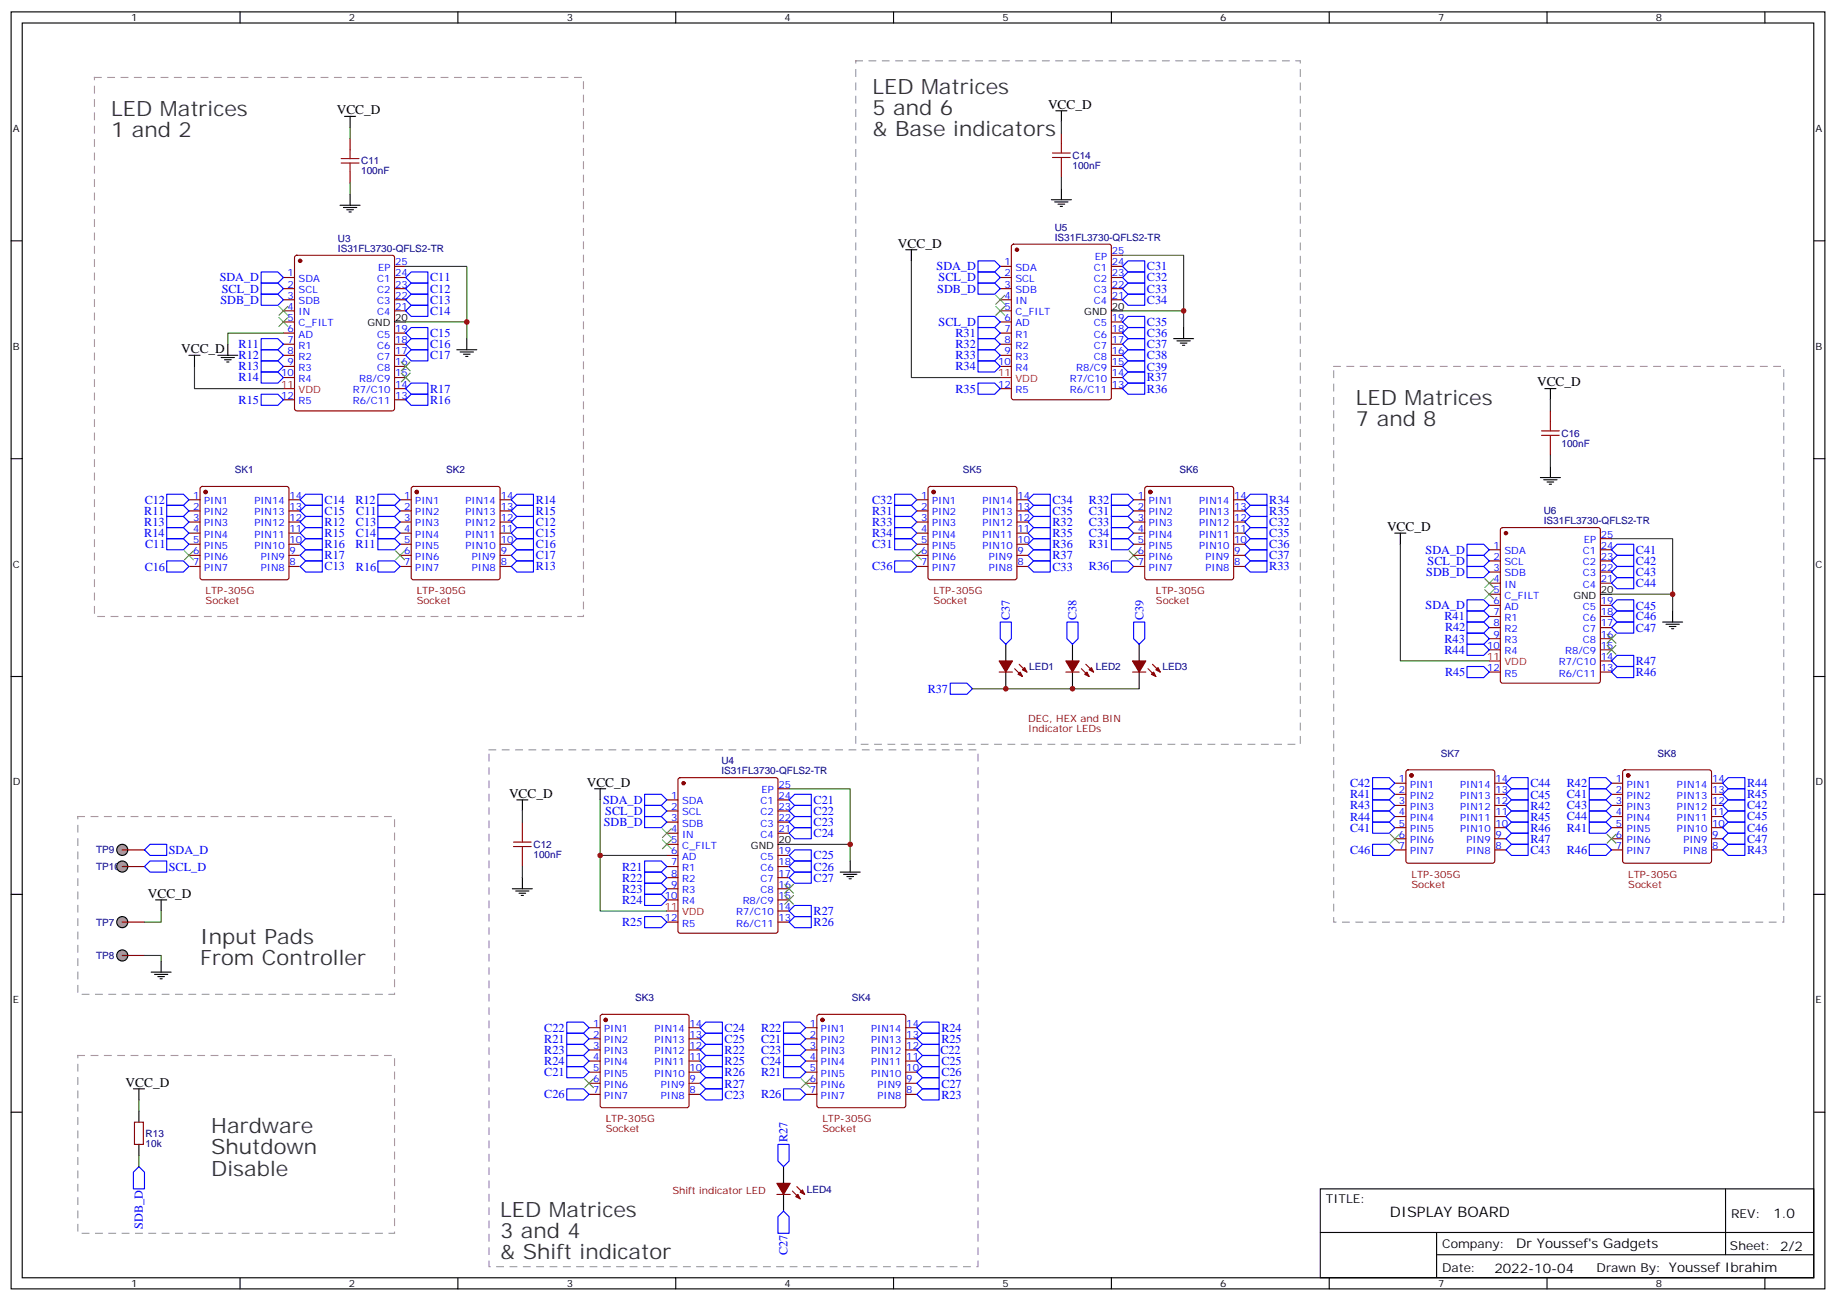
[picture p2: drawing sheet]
<svg xmlns="http://www.w3.org/2000/svg" width="583mm" height="413mm" viewBox="0 0 583 413" stroke-linecap="round" stroke-linejoin="round" font-family="sans-serif">
<g fill="none" stroke="#000" stroke-width=".35">
<path d="M3.5 3.8h575.8v405.3h-575.8zM7.1 7.3h568.6v398.3h-568.6zM76.2 3.8v3.5M145.3 3.8v3.5M214.5 3.8v3.5M283.6 3.8v3.5M352.8 3.8v3.5M421.9 3.8v3.5M491.1 3.8v3.5M560.2 3.8v3.5M336.9 59.9v3.5M3.5 76.4h3.6"/>
<path d="M107.9 65.2h6.4M109 65.9h4.2M110.1 66.6h2.1M110.8 67.3h.7M111.1 61.6v3.6M333.7 63.4h6.4M334.8 64.1h4.2M335.8 64.8h2.2M336.5 65.5h.8M575.7 76.4h3.6M352.8 98.7h3.5M69.1 112.8h6.4"/>
<path d="M70.2 113.5h4.2M71.3 114.2h2.1M72 114.9h.7M72.3 109.3v3.5M125.2 102.2h3.6M145 111h6.3M146 111.7h4.3M147.1 112.4h2.1M147.8 113.1h.7M148.2 107.5v3.5M372.5 107.5h6.4M373.6 108.2h4.2"/>
<path d="M374.6 108.9h2.2M375.4 109.6h.7M375.7 104v3.5M3.5 145.6h3.6M488.9 151.6h6.4M490 152.3h4.2M491.1 153h2.1M491.8 153.7h.7M492.1 148.1v3.5M575.7 145.6h3.6M508 188.6h3.5M527.8 197.4h6.3"/>
<path d="M528.8 198.2h4.2M529.9 198.9h2.1M530.6 199.6h.7M530.9 193.9v3.5M3.5 214.7h3.6M319.3 204.5v5.3M319.3 213.3v5.3M340.4 204.5v5.3M340.4 213.3v5.3M361.6 204.5v5.3M361.6 213.3v5.3M575.7 214.7h3.6"/>
<path d="M165.8 278.6v3.5M246.9 268h3.6M266.7 276.8h6.3M267.8 277.5h4.2M268.8 278.2h2.1M269.5 278.9h.7M269.9 273.3v3.5M3.5 283.9h3.6M162.6 282.1h6.4M163.7 282.8h4.2M164.7 283.5h2.2M165.5 284.2h.7"/>
<path d="M575.7 283.9h3.6M3.5 353h3.6M44.1 352.7v3.5M575.7 353h3.6M44.1 363.3v3.5M248.7 370.3v5.3M248.7 379.1v5.3M419.1 377.4h156.6v28.2h-156.6zM547.7 377.4v20.9M419.1 391.2h156.5M456 398.3h119.6M456 391.2v14.1"/>
<path d="M76.2 405.6v3.5M145.3 405.6v3.5M214.5 405.6v3.5M283.6 405.6v3.5M352.8 405.6v3.5M421.9 405.6v3.5M491.1 405.6v3.5M560.2 405.6v3.5"/>
</g>
<g fill="none" stroke="#870000" stroke-width=".35">
<path d="M111.1 44v3.5M111.1 54.6v3.5M336.9 42.2v3.6M336.9 52.8v3.5M321.3 77.7l.4-.2h30.4l.6 .4 .1 48.3-.5 .6-30.6 .1-.6-.5-.1-48.2zM90 88.1h3.5M90 91.6h3.5M90 95.1h3.5M90 98.7h3.5M93.7 81.2l.5-.2h30.3l.7 .5v48.2l-.4 .7h-30.6l-.7-.4v-48.3zM125.2 88.1h3.6M125.2 91.6h3.6"/>
<path d="M125.2 95.1h3.6M125.2 98.7h3.6M125.2 84.6h3.6M317.5 88.1h3.5M317.5 91.6h3.5M317.5 95.1h3.5M317.5 98.7h3.5M317.5 84.6h3.5M352.8 88.1h3.5M352.8 91.6h3.5M352.8 95.1h3.5M352.8 84.6h3.5"/>
<path d="M352.8 81h3.5M90 102.2h3.5M90 105.7h3.5M90 109.3h3.5M90 112.8h3.5M90 116.3h3.5M90 119.8h3.5M125.2 105.7h3.6M125.2 109.3h3.6M125.2 112.8h3.6M125.2 116.3h3.6M125.2 119.8h3.6"/>
<path d="M317.5 102.2h3.5M317.5 105.7h3.5M317.5 109.3h3.5M317.5 112.8h3.5M317.5 116.3h3.5M352.8 102.2h3.5M352.8 105.7h3.5M352.8 109.3h3.5M352.8 112.8h3.5M352.8 116.3h3.5M352.8 119.8h3.5M90 126.9h3.5"/>
<path d="M125.2 126.9h3.6M125.2 123.4h3.6M317.5 123.4h3.5M352.8 123.4h3.5M492.1 130.4v3.5M60 158.6h3.5M63.7 154.6l.5-.2h26.8l.5 .2 .2 .5v28.2l-.2 .5-.5 .2h-26.8l-.5-.2-.2-.5v-28.2zM91.7 158.6h3.5M127 158.6h3.5M130.8 154.6l.4-.2h26.8l.5 .2 .2 .5v28.2l-.2 .5-.5 .2h-26.8l-.5-.2-.2-.5v-28.2zM158.7 158.6h3.6M291 158.6h3.6"/>
<path d="M294.8 154.6l.5-.2h26.8l.5 .2 .2 .5v28.2l-.2 .5-.5 .2h-26.8l-.5-.2-.2-.5v-28.2zM322.8 158.6h3.5M359.8 158.6h3.6M363.6 154.6l.5-.2h26.8l.5 .2 .2 .5v28.2l-.3 .5-.4 .2h-26.8l-.5-.2-.2-.5v-28.2zM391.6 158.6h3.5M492.1 141v3.5M60 162.2h3.5M60 165.7h3.5M60 169.2h3.5M60 172.8h3.5M60 176.3h3.5M60 179.8h3.5"/>
<path d="M91.7 162.2h3.5M91.7 165.7h3.5M91.7 169.2h3.5M91.7 172.8h3.5M91.7 176.3h3.5M91.7 179.8h3.5M127 162.2h3.5M127 165.7h3.5M127 169.2h3.5M127 172.8h3.5M127 176.3h3.5M127 179.8h3.5"/>
<path d="M158.7 162.2h3.6M158.7 165.7h3.6M158.7 169.2h3.6M158.7 172.8h3.6M158.7 176.3h3.6M158.7 179.8h3.6M291 162.2h3.6M291 165.7h3.6M291 169.2h3.6M291 172.8h3.6M291 176.3h3.6M291 179.8h3.6"/>
<path d="M322.8 162.2h3.5M322.8 165.7h3.5M322.8 169.2h3.5M322.8 172.8h3.5M322.8 176.3h3.5M322.8 179.8h3.5M359.8 162.2h3.6M359.8 165.7h3.6M359.8 169.2h3.6M359.8 172.8h3.6M359.8 176.3h3.6M359.8 179.8h3.6"/>
<path d="M391.6 162.2h3.5M391.6 165.7h3.5M391.6 169.2h3.5M391.6 172.8h3.5M391.6 176.3h3.5M391.6 179.8h3.5M472.7 174.5h3.5M472.7 178h3.5M476.5 167.7l.5-.2h30.3l.6 .4 .1 48.2-.5 .7-30.5 .1-.7-.5-.1-48.2zM508 174.5h3.5M508 178h3.5M508 171h3.5"/>
<path d="M472.7 181.6h3.5M472.7 185.1h3.5M472.7 188.6h3.5M472.7 192.2h3.5M472.7 195.7h3.5M472.7 199.2h3.5M508 181.6h3.5M508 185.1h3.5M508 192.2h3.5M508 195.7h3.5M508 199.2h3.5M317.1 213.3h4.3"/>
<path d="M322.1 212.3l2.5 2.4M323.5 210.9l2.5 2.4M338.3 213.3h4.2M343.3 212.3l2.4 2.4M344.7 210.9l2.4 2.4M359.5 213.3h4.2M364.4 212.3l2.5 2.4M365.8 210.9l2.5 2.4M472.7 202.7h3.5M472.7 206.3h3.5M472.7 213.3h3.5M508 202.7h3.5"/>
<path d="M508 206.3h3.5M508 213.3h3.5M508 209.8h3.5M211.7 253.9h3.5M211.7 257.4h3.5M215.4 247l.5-.2h30.3l.7 .5v48.2l-.4 .7h-30.6l-.7-.4v-48.3zM246.9 253.9h3.6M246.9 257.4h3.6M246.9 250.4h3.6M442.7 248.6h3.6M442.7 252.1h3.6M442.7 255.7h3.6"/>
<path d="M442.7 259.2h3.6M446.5 244.6l.5-.2h26.8l.5 .2 .2 .5v28.2l-.2 .5-.5 .2h-26.8l-.5-.2-.2-.5v-28.2zM474.5 248.6h3.5M474.5 252.1h3.5M474.5 255.7h3.5M474.5 259.2h3.5M511.5 248.6h3.6M511.5 252.1h3.6M511.5 255.7h3.6M511.5 259.2h3.6M515.3 244.6l.5-.2h26.8l.5 .2 .2 .5v28.2l-.3 .5-.4 .2h-26.8l-.5-.2-.2-.5v-28.2zM543.3 248.6h3.5"/>
<path d="M543.3 252.1h3.5M543.3 255.7h3.5M543.3 259.2h3.5M165.8 260.9v3.6M165.8 271.5v3.6M211.7 260.9h3.5M211.7 264.5h3.5M211.7 268h3.5M211.7 271.5h3.5M211.7 275.1h3.5M211.7 278.6h3.5M246.9 260.9h3.6"/>
<path d="M246.9 264.5h3.6M246.9 271.5h3.6M246.9 275.1h3.6M246.9 278.6h3.6M442.7 262.7h3.6M442.7 266.2h3.6M442.7 269.8h3.6M474.5 262.7h3.5M474.5 266.2h3.5M474.5 269.8h3.5M511.5 262.7h3.6M511.5 266.2h3.6"/>
<path d="M511.5 269.8h3.6M543.3 262.7h3.5M543.3 266.2h3.5M543.3 269.8h3.5M211.7 282.1h3.5M211.7 285.6h3.5M211.7 292.7h3.5M246.9 282.1h3.6M246.9 285.6h3.6M246.9 292.7h3.6M246.9 289.2h3.6M187 326.2h3.5"/>
<path d="M187 329.7h3.5M187 333.3h3.5M187 336.8h3.5M190.7 322.2l.5-.2h26.8l.5 .2 .2 .5v28.2l-.2 .5-.5 .2h-26.8l-.5-.2-.2-.5v-28.2zM218.7 326.2h3.5M218.7 329.7h3.5M218.7 333.3h3.5M218.7 336.8h3.5M255.8 326.2h3.5M255.8 329.7h3.5M255.8 333.3h3.5M255.8 336.8h3.5"/>
<path d="M259.5 322.2l.5-.2h26.8l.5 .2 .2 .5v28.2l-.2 .5-.5 .2h-26.8l-.5-.2-.2-.5v-28.2zM287.5 326.2h3.5M287.5 329.7h3.5M287.5 333.3h3.5M287.5 336.8h3.5M42.7 356.2h2.8v7.1h-2.8zM187 340.3h3.5M187 343.9h3.5M187 347.4h3.5M218.7 340.3h3.5M218.7 343.9h3.5M218.7 347.4h3.5"/>
<path d="M255.8 340.3h3.5M255.8 343.9h3.5M255.8 347.4h3.5M287.5 340.3h3.5M287.5 343.9h3.5M287.5 347.4h3.5M246.6 379.1h4.2M251.5 378.1l2.5 2.4M252.9 376.7l2.5 2.4"/>
</g>
<g fill="#870000" stroke="#870000" stroke-width=".35">
<path d="M317.1 209.8h4.3l-2.1 3.5z"/>
<path d="M323.1 214l.7-.7 .8 1.4z"/>
<path d="M325.3 211.9l.7 1.4-1.4-.7z"/>
<path d="M338.3 209.8h4.2l-2.1 3.5z"/>
<path d="M344.3 214l.7-.7 .7 1.4z"/>
<path d="M345.7 212.6l.7-.7 .7 1.4z"/>
<path d="M359.5 209.8h4.2l-2.1 3.5z"/>
<path d="M365.5 214l.7-.7 .7 1.4z"/>
<path d="M366.9 212.6l.7-.7 .7 1.4z"/>
<path d="M246.6 375.6h4.2l-2.1 3.5z"/>
<path d="M252.6 379.8l.7-.7 .7 1.4z"/>
<path d="M254 378.4l.7-.7 .7 1.4z"/>
<circle cx="95.2" cy="82.8" r=".53"/>
<circle cx="217" cy="248.6" r=".53"/>
<circle cx="322.8" cy="79.3" r=".53"/>
<circle cx="478" cy="169.2" r=".53"/>
<circle cx="65.3" cy="156.2" r=".53"/>
<circle cx="132.3" cy="156.2" r=".53"/>
<circle cx="192.3" cy="323.7" r=".53"/>
<circle cx="261.1" cy="323.7" r=".53"/>
<circle cx="365.1" cy="156.2" r=".53"/>
<circle cx="296.3" cy="156.2" r=".53"/>
<circle cx="448" cy="246.1" r=".53"/>
<circle cx="516.8" cy="246.1" r=".53"/>
</g>
<path d="M317.5 119.8h3.5M90 123.4h3.5M472.7 209.8h3.5M211.7 289.2h3.5" fill="none" stroke="#f00" stroke-width=".35"/>
<g fill="none" stroke="#008700" stroke-width=".35">
<path d="M128.8 84.6h19.4v17.6M289.3 82.8v37h28.2M356.3 81h19.4v17.7M356.3 98.7h19.4v5.3M61.7 116.3v7.1h28.3M90 105.7h-17.7v3.6M128.8 102.2h19.4v5.3M444.5 172.8v37h28.2M511.5 171h19.4v17.6M511.5 188.6h19.4v5.3M308.7 218.6h52.9M190.5 253.9v35.3h21.2"/>
<path d="M250.5 250.4h19.4v17.6M190.5 271.5h21.2M250.5 268h19.4v5.3M44.1 349.1v3.6"/>
</g>
<g fill="none" stroke="#00f" stroke-width=".35">
<path d="M82.9 89.9h5.3l1.8 1.7-1.8 1.8h-5.3zM82.9 86.3h5.3l1.8 1.8-1.8 1.8h-5.3zM82.9 93.4h5.3l1.8 1.7-1.8 1.8h-5.3zM128.8 88.1l1.7-1.8h5.3v3.6h-5.3zM128.8 91.6l1.7-1.7h5.3v3.5h-5.3zM130.5 93.4h5.3v3.5h-5.3l-1.7-1.8zM130.5 96.9h5.3v3.5h-5.3l-1.7-1.7zM310.4 86.3h5.3l1.8 1.8-1.8 1.8h-5.3zM310.4 82.8h5.3l1.8 1.8-1.8 1.7h-5.3zM310.4 89.9h5.3l1.8 1.7-1.8 1.8h-5.3zM356.3 91.6l1.8-1.7h5.3v3.5h-5.3zM356.3 88.1l1.8-1.8h5.3v3.6h-5.3z"/>
<path d="M356.3 84.6l1.8-1.8h5.3v3.5h-5.3zM358.1 93.4h5.3v3.5h-5.3l-1.8-1.8zM82.9 107.5h5.3l1.8 1.8-1.8 1.7h-5.3zM82.9 111h5.3l1.8 1.8-1.8 1.7h-5.3zM82.9 114.5h5.3l1.8 1.8-1.8 1.8h-5.3zM82.9 118.1h5.3l1.8 1.7-1.8 1.8h-5.3zM130.5 104h5.3v3.5h-5.3l-1.7-1.8zM130.5 107.5h5.3v3.5h-5.3l-1.7-1.7zM130.5 111h5.3v3.5h-5.3l-1.7-1.7zM310.4 100.4h5.3l1.8 1.8-1.8 1.8h-5.3zM310.4 104h5.3l1.8 1.7-1.8 1.8h-5.3zM310.4 107.5h5.3l1.8 1.8-1.8 1.7h-5.3z"/>
<path d="M310.4 111h5.3l1.8 1.8-1.8 1.7h-5.3zM310.4 114.5h5.3l1.8 1.8-1.8 1.8h-5.3zM356.3 119.8l1.8-1.7h5.3v3.5h-5.3zM358.1 107.5h5.3v3.5h-5.3l-1.8-1.7zM358.1 104h5.3v3.5h-5.3l-1.8-1.8zM358.1 100.4h5.3v3.6h-5.3l-1.8-1.8zM82.9 125.1h5.3l1.8 1.8-1.8 1.8h-5.3zM128.8 126.9l1.7-1.8h5.3v3.6h-5.3zM128.8 123.4l1.7-1.8h5.3v3.5h-5.3zM310.4 121.6h5.3l1.8 1.8-1.8 1.7h-5.3zM356.3 123.4l1.8-1.8h5.3v3.5h-5.3zM52.9 156.9h5.3l1.8 1.7-1.8 1.8h-5.3z"/>
<path d="M95.2 158.6l1.8-1.7h5.3v3.5h-5.3zM119.9 156.9h5.3l1.8 1.7-1.8 1.8h-5.3zM162.3 158.6l1.7-1.7h5.3v3.5h-5.3zM284 156.9h5.3l1.7 1.7-1.7 1.8h-5.3zM326.3 158.6l1.8-1.7h5.3v3.5h-5.3zM352.8 156.9h5.3l1.7 1.7-1.7 1.8h-5.3zM395.1 158.6l1.8-1.7h5.3v3.5h-5.3zM52.9 160.4h5.3l1.8 1.8-1.8 1.7h-5.3zM52.9 163.9h5.3l1.8 1.8-1.8 1.8h-5.3zM52.9 167.5h5.3l1.8 1.7-1.8 1.8h-5.3zM52.9 171h5.3l1.8 1.8-1.8 1.7h-5.3zM52.9 178h5.3l1.8 1.8-1.8 1.8h-5.3z"/>
<path d="M95.2 165.7l1.8-1.8h5.3v3.6h-5.3zM95.2 169.2l1.8-1.7h5.3v3.5h-5.3zM95.2 172.8l1.8-1.8h5.3v3.5h-5.3zM95.2 176.3l1.8-1.8h5.3v3.5h-5.3zM95.2 179.8l1.8-1.8h5.3v3.6h-5.3zM95.2 162.2l1.8-1.8h5.3v3.5h-5.3zM119.9 171h5.3l1.8 1.8-1.8 1.7h-5.3zM119.9 178h5.3l1.8 1.8-1.8 1.8h-5.3zM119.9 160.4h5.3l1.8 1.8-1.8 1.7h-5.3zM119.9 163.9h5.3l1.8 1.8-1.8 1.8h-5.3zM119.9 167.5h5.3l1.8 1.7-1.8 1.8h-5.3zM162.3 179.8l1.7-1.8h5.3v3.6h-5.3z"/>
<path d="M162.3 162.2l1.7-1.8h5.3v3.5h-5.3zM162.3 165.7l1.7-1.8h5.3v3.6h-5.3zM162.3 169.2l1.7-1.7h5.3v3.5h-5.3zM162.3 172.8l1.7-1.8h5.3v3.5h-5.3zM162.3 176.3l1.7-1.8h5.3v3.5h-5.3zM284 178h5.3l1.7 1.8-1.7 1.8h-5.3zM284 171h5.3l1.7 1.8-1.7 1.7h-5.3zM284 163.9h5.3l1.7 1.8-1.7 1.8h-5.3zM284 167.5h5.3l1.7 1.7-1.7 1.8h-5.3zM284 160.4h5.3l1.7 1.8-1.7 1.7h-5.3zM326.3 162.2l1.8-1.8h5.3v3.5h-5.3zM326.3 165.7l1.8-1.8h5.3v3.6h-5.3z"/>
<path d="M326.3 169.2l1.8-1.7h5.3v3.5h-5.3zM326.3 172.8l1.8-1.8h5.3v3.5h-5.3zM326.3 176.3l1.8-1.8h5.3v3.5h-5.3zM326.3 179.8l1.8-1.8h5.3v3.6h-5.3zM352.8 178h5.3l1.7 1.8-1.7 1.8h-5.3zM352.8 171h5.3l1.7 1.8-1.7 1.7h-5.3zM352.8 167.5h5.3l1.7 1.7-1.7 1.8h-5.3zM352.8 163.9h5.3l1.7 1.8-1.7 1.8h-5.3zM352.8 160.4h5.3l1.7 1.8-1.7 1.7h-5.3zM395.1 162.2l1.8-1.8h5.3v3.5h-5.3zM395.1 169.2l1.8-1.7h5.3v3.5h-5.3zM395.1 172.8l1.8-1.8h5.3v3.5h-5.3z"/>
<path d="M395.1 179.8l1.8-1.8h5.3v3.6h-5.3zM396.9 163.9h5.3v3.6h-5.3l-1.8-1.8zM396.9 174.5h5.3v3.5h-5.3l-1.8-1.7zM465.7 176.3h5.3l1.7 1.7-1.7 1.8h-5.3zM465.7 172.8h5.3l1.7 1.7-1.7 1.8h-5.3zM465.7 179.8h5.3l1.7 1.8-1.7 1.7h-5.3zM511.5 174.5l1.8-1.7h5.3v3.5h-5.3zM511.5 178l1.8-1.7h5.3v3.5h-5.3zM317.5 197.4h3.5v5.3l-1.7 1.8-1.8-1.8zM338.7 197.4h3.5v5.3l-1.8 1.8-1.7-1.8zM359.8 197.4h3.6v5.3l-1.8 1.8-1.8-1.8zM465.7 190.4h5.3l1.7 1.8-1.7 1.7h-5.3z"/>
<path d="M465.7 193.9h5.3l1.7 1.8-1.7 1.7h-5.3zM465.7 197.4h5.3l1.7 1.8-1.7 1.8h-5.3zM511.5 181.6l1.8-1.8h5.3v3.5h-5.3zM511.5 185.1l1.8-1.8h5.3v3.6h-5.3zM511.5 192.2l1.8-1.8h5.3v3.5h-5.3zM511.5 195.7l1.8-1.8h5.3v3.5h-5.3zM511.5 199.2l1.8-1.8h5.3v3.6h-5.3zM301.6 216.9h5.3l1.8 1.7-1.8 1.8h-5.3zM465.7 201h5.3l1.7 1.7-1.7 1.8h-5.3zM465.7 204.5h5.3l1.7 1.8-1.7 1.7h-5.3zM465.7 211.6h5.3l1.7 1.7-1.7 1.8h-5.3zM511.5 213.3l1.8-1.7h5.3v3.5h-5.3z"/>
<path d="M511.5 209.8l1.8-1.8h5.3v3.6h-5.3zM204.6 255.7h5.3l1.8 1.7-1.8 1.8h-5.3zM204.6 252.1h5.3l1.8 1.8-1.8 1.8h-5.3zM204.6 259.2h5.3l1.8 1.7-1.8 1.8h-5.3zM250.5 257.4l1.7-1.7h5.3v3.5h-5.3zM250.5 253.9l1.7-1.8h5.3v3.6h-5.3zM435.7 246.8h5.3l1.7 1.8-1.7 1.8h-5.3zM435.7 250.4h5.3l1.7 1.7-1.7 1.8h-5.3zM435.7 257.4h5.3l1.7 1.8-1.7 1.7h-5.3zM435.7 253.9h5.3l1.7 1.8-1.7 1.7h-5.3zM478 259.2l1.8-1.8h5.3v3.5h-5.3zM478 255.7l1.8-1.8h5.3v3.5h-5.3z"/>
<path d="M478 252.1l1.8-1.7h5.3v3.5h-5.3zM478 248.6l1.8-1.8h5.3v3.6h-5.3zM504.5 246.8h5.3l1.7 1.8-1.7 1.8h-5.3zM504.5 250.4h5.3l1.7 1.7-1.7 1.8h-5.3zM504.5 253.9h5.3l1.7 1.8-1.7 1.7h-5.3zM504.5 257.4h5.3l1.7 1.8-1.7 1.7h-5.3zM546.8 255.7l1.8-1.8h5.3v3.5h-5.3zM548.6 257.4h5.3v3.5h-5.3l-1.8-1.7zM548.6 250.4h5.3v3.5h-5.3l-1.8-1.8zM548.6 246.8h5.3v3.6h-5.3l-1.8-1.8zM204.6 273.3h5.3l1.8 1.8-1.8 1.7h-5.3zM204.6 276.8h5.3l1.8 1.8-1.8 1.8h-5.3z"/>
<path d="M250.5 278.6l1.7-1.8h5.3v3.6h-5.3zM250.5 275.1l1.7-1.8h5.3v3.5h-5.3zM250.5 271.5l1.7-1.7h5.3v3.5h-5.3zM250.5 264.5l1.7-1.8h5.3v3.5h-5.3zM250.5 260.9l1.7-1.7h5.3v3.5h-5.3zM435.7 260.9h5.3l1.7 1.8-1.7 1.8h-5.3zM435.7 268h5.3l1.7 1.8-1.7 1.7h-5.3zM478 269.8l1.8-1.8h5.3v3.5h-5.3zM478 262.7l1.8-1.8h5.3v3.6h-5.3zM479.8 264.5h5.3v3.5h-5.3l-1.8-1.8zM504.5 260.9h5.3l1.7 1.8-1.7 1.8h-5.3zM504.5 268h5.3l1.7 1.8-1.7 1.7h-5.3z"/>
<path d="M546.8 269.8l1.8-1.8h5.3v3.5h-5.3zM548.6 264.5h5.3v3.5h-5.3l-1.8-1.8zM548.6 260.9h5.3v3.6h-5.3l-1.8-1.8zM204.6 280.4h5.3l1.8 1.7-1.8 1.8h-5.3zM204.6 283.9h5.3l1.8 1.7-1.8 1.8h-5.3zM204.6 290.9h5.3l1.8 1.8-1.8 1.8h-5.3zM250.5 292.7l1.7-1.8h5.3v3.6h-5.3zM250.5 289.2l1.7-1.8h5.3v3.5h-5.3zM179.9 324.4h5.3l1.8 1.8-1.8 1.8h-5.3zM179.9 328h5.3l1.8 1.7-1.8 1.8h-5.3zM179.9 335h5.3l1.8 1.8-1.8 1.8h-5.3zM179.9 331.5h5.3l1.8 1.8-1.8 1.7h-5.3z"/>
<path d="M179.9 338.6h5.3l1.8 1.7-1.8 1.8h-5.3zM222.2 336.8l1.8-1.8h5.3v3.6h-5.3zM222.2 333.3l1.8-1.8h5.3v3.5h-5.3zM222.2 329.7l1.8-1.7h5.3v3.5h-5.3zM222.2 326.2l1.8-1.8h5.3v3.6h-5.3zM248.7 324.4h5.3l1.8 1.8-1.8 1.8h-5.3zM248.7 328h5.3l1.8 1.7-1.8 1.8h-5.3zM248.7 331.5h5.3l1.8 1.8-1.8 1.7h-5.3zM248.7 335h5.3l1.8 1.8-1.8 1.8h-5.3zM248.7 338.6h5.3l1.8 1.7-1.8 1.8h-5.3zM291 336.8l1.8-1.8h5.3v3.6h-5.3zM291 333.3l1.8-1.8h5.3v3.5h-5.3z"/>
<path d="M291 329.7l1.8-1.7h5.3v3.5h-5.3zM291 326.2l1.8-1.8h5.3v3.6h-5.3zM179.9 345.6h5.3l1.8 1.8-1.8 1.7h-5.3zM222.2 347.4l1.8-1.8h5.3v3.5h-5.3zM222.2 343.9l1.8-1.8h5.3v3.5h-5.3zM222.2 340.3l1.8-1.7h5.3v3.5h-5.3zM248.7 345.6h5.3l1.8 1.8-1.8 1.7h-5.3zM291 347.4l1.8-1.8h5.3v3.5h-5.3zM291 343.9l1.8-1.8h5.3v3.5h-5.3zM291 340.3l1.8-1.7h5.3v3.5h-5.3zM42.3 372.1l1.8-1.8 1.8 1.8v5.3h-3.6zM246.9 363.3h3.6v5.2l-1.8 1.8-1.8-1.8z"/>
<path d="M248.7 384.4l1.8 1.8v5.3h-3.6v-5.3z"/>
</g>
<g fill="none" stroke="#3c3" stroke-width=".35">
<path d="M88.5 97.3l2.9 2.8M91.4 97.3l-2.9 2.8M316.1 93.7l2.8 2.9M318.9 93.7l-2.8 2.9M58.6 174.9l2.8 2.8M61.4 174.9l-2.8 2.8M125.6 174.9l2.8 2.8M128.4 174.9l-2.8 2.8M289.6 174.9l2.9 2.8M292.5 174.9l-2.9 2.8M358.4 174.9l2.8 2.8M361.2 174.9l-2.8 2.8"/>
<path d="M471.3 183.7l2.8 2.8M474.1 183.7l-2.8 2.8M510.1 201.3l2.8 2.9M510.1 204.9l2.8 2.8M512.9 201.3l-2.8 2.9M512.9 204.9l-2.8 2.8M210.3 263.1l2.8 2.8M213.1 263.1l-2.8 2.8M441.3 264.8l2.8 2.9M444.1 264.8l-2.8 2.9M510.1 264.8l2.8 2.9M512.9 264.8l-2.8 2.9"/>
<path d="M249.1 280.7l2.8 2.8M249.1 284.2l2.8 2.9M251.9 280.7l-2.8 2.8M251.9 284.2l-2.8 2.9M185.6 342.4l2.8 2.9M188.4 342.4l-2.8 2.9M254.4 342.4l2.8 2.9M257.2 342.4l-2.8 2.9"/>
</g>
<g fill="none" stroke="#a10000" stroke-width=".35">
<path d="M108.3 51.8h5.6M108.3 50.3h5.6M111.1 47.5v2.8M111.1 51.8v2.8M334.1 50h5.6M334.1 48.6h5.6M336.9 45.8v2.8M336.9 50v2.8M489.3 138.2h5.6M489.3 136.8h5.6M492.1 133.9v2.9M492.1 138.2v2.8"/>
<path d="M163 268.7h5.6M163 267.3h5.6M165.8 264.5v2.8M165.8 268.7v2.8"/>
</g>
<circle cx="38.8" cy="292.7" r="1.76" fill="#999" stroke="#000" stroke-width=".35"/>
<path d="M38.8 292.7h7.1" fill="none" stroke="#870000" stroke-width=".35"/>
<circle cx="38.8" cy="303.3" r="1.76" fill="#999" stroke="#000" stroke-width=".35"/>
<path d="M38.8 303.3h7.1" fill="none" stroke="#870000" stroke-width=".35"/>
<circle cx="38.8" cy="269.8" r="1.76" fill="#999" stroke="#000" stroke-width=".35"/>
<path d="M38.8 269.8h7.1" fill="none" stroke="#870000" stroke-width=".35"/>
<circle cx="38.8" cy="275.1" r="1.76" fill="#999" stroke="#000" stroke-width=".35"/>
<path d="M38.8 275.1h7.1" fill="none" stroke="#870000" stroke-width=".35"/>
<path d="M356.3 116.3l1.8-1.8h5.3v3.6h-5.3zM358.1 111h5.3v3.5h-5.3l-1.8-1.7zM45.9 269.8l1.7-1.8h5.3v3.5h-5.3zM45.9 275.1l1.7-1.8h5.3v3.5h-5.3z" fill="none" stroke="#00f" stroke-width=".35"/>
<g fill="none" stroke="#000" stroke-width=".35">
<path d="M109.4 36.9h3.5M111.1 36.9v3.6M335.1 35.2h3.6M336.9 35.2v3.5M287.5 79.3h3.5M289.3 79.3v3.5M60 112.8h3.5M61.7 112.8v3.5M490.4 123.4h3.5M492.1 123.4v3.5M442.7 169.2h3.6M444.5 169.2v3.6"/>
<path d="M164 253.9h3.6M165.8 253.9v3.5M188.7 250.4h3.6M190.5 250.4v3.5M49.4 285.6h3.5M51.2 285.6v3.6M48 308.6h6.3M49 309.3h4.3M50.1 310h2.1M50.8 310.7h.7M51.2 305v3.6M42.3 345.6h3.6"/>
<path d="M44.1 345.6v3.5"/>
</g>
<path d="M336.9 38.7v3.5M111.1 40.5v3.5M111.1 58.1v3.5M336.9 56.3v3.6M492.1 126.9v3.5M492.1 144.5v3.6M165.8 257.4v3.5M165.8 275.1v3.5M51.2 289.2v3.5h-5.3M45.9 303.3h5.3v1.7M44.1 366.8v3.5" fill="none" stroke="#008700" stroke-width=".35"/>
<path d="M316.1 97.3l2.8 2.8M318.9 97.3l-2.8 2.8M88.5 100.8l2.9 2.8M91.4 100.8l-2.9 2.8M127.4 114.9l2.8 2.8M127.4 118.4l2.8 2.8M130.2 114.9l-2.8 2.8M130.2 118.4l-2.8 2.8M471.3 187.2l2.8 2.8M474.1 187.2l-2.8 2.8M210.3 266.6l2.8 2.8M213.1 266.6l-2.8 2.8" fill="none" stroke="#3c3" stroke-width=".35"/>
<path d="M271.6 19.3h141.1v217h-141.1zM30 24.6h155.2v171.1h-155.2zM423.3 116.3h142.9v176.4h-142.9zM155.2 238h155.2v164.1h-155.2zM24.7 259.2h100.5v56.4h-100.5zM24.7 335h100.5v56.5h-100.5z" fill="none" stroke="#999" stroke-width=".35" stroke-dasharray="2.1 2.1"/>
<g fill="#c00">
<circle cx="319.3" cy="218.6" r=".88"/>
<circle cx="340.4" cy="218.6" r=".88"/>
<circle cx="148.2" cy="102.2" r=".88"/>
<circle cx="269.9" cy="268" r=".88"/>
<circle cx="190.5" cy="271.5" r=".88"/>
<circle cx="375.7" cy="98.7" r=".88"/>
<circle cx="530.9" cy="188.6" r=".88"/>
</g>
<g font-size="6.7" fill="#333">
<text x="276.9" y="29.9">LED Matrices</text>
<text x="35.3" y="36.9">LED Matrices</text>
<text x="276.9" y="36.6">5 and 6</text>
<text x="35.3" y="43.6">1 and 2</text>
<text x="276.9" y="43.3">&amp; Base indicators</text>
<text x="430.4" y="128.7">LED Matrices</text>
<text x="430.4" y="135.4">7 and 8</text>
<text x="63.5" y="299.8">Input Pads</text>
<text x="63.5" y="306.5">From Controller</text>
<text x="67" y="359.7">Hardware</text>
<text x="67" y="366.4">Shutdown</text>
<text x="67" y="373.1">Disable</text>
<text x="158.7" y="386.2">LED Matrices</text>
<text x="158.7" y="392.9">3 and 4</text>
<text x="158.7" y="399.6">&amp; Shift indicator</text>
</g>
<text font-size="4.6" x="441.2" y="386.4">DISPLAY BOARD</text>
<g font-size="4.2">
<text x="332.7" y="34.5">VCC_D</text>
<text x="106.9" y="36.2">VCC_D</text>
<text x="285" y="78.6">VCC_D</text>
<text x="57.5" y="112.1">VCC_D</text>
<text x="487.9" y="122.7">VCC_D</text>
<text x="440.3" y="168.5">VCC_D</text>
<text x="186.3" y="249.7">VCC_D</text>
<text x="161.6" y="253.2">VCC_D</text>
<text x="46.9" y="284.9">VCC_D</text>
<text x="39.9" y="344.9">VCC_D</text>
<text x="562.9" y="386.6">1.0</text>
<text x="481.3" y="396.2">Dr Youssef's Gadgets</text>
<text x="474.4" y="404">2022-10-04</text>
</g>
<g font-size="3.9" fill="#00f">
<text x="69.7" y="89.3">SDA_D</text>
<text x="136.5" y="89.3">C11</text>
<text x="297.3" y="85.8">SDA_D</text>
<text x="297.9" y="89.3">SCL_D</text>
<text x="364.1" y="89.3">C32</text>
<text x="364.1" y="85.8">C31</text>
<text x="70.4" y="92.9">SCL_D</text>
<text x="136.5" y="92.9">C12</text>
<text x="297.5" y="92.9">SDB_D</text>
<text x="364.1" y="92.9">C33</text>
<text x="70" y="96.4">SDB_D</text>
<text x="136.5" y="96.4">C13</text>
<text x="136.5" y="99.9">C14</text>
<text x="364.1" y="96.4">C34</text>
<text x="136.5" y="107">C15</text>
<text x="297.9" y="103.5">SCL_D</text>
<text x="303.3" y="107">R31</text>
<text x="364.1" y="107">C36</text>
<text x="364.1" y="103.5">C35</text>
<text x="75.8" y="110.5">R11</text>
<text x="136.5" y="110.5">C16</text>
<text x="303.3" y="110.5">R32</text>
<text x="364.1" y="110.5">C37</text>
<text x="75.8" y="114">R12</text>
<text x="75.8" y="117.6">R13</text>
<text x="136.5" y="114">C17</text>
<text x="303.3" y="114">R33</text>
<text x="303.3" y="117.5">R34</text>
<text x="364.1" y="114">C38</text>
<text x="364.1" y="117.7">C39</text>
<text x="75.8" y="121.1">R14</text>
<text x="136.5" y="124.7">R17</text>
<text x="303.3" y="124.6">R35</text>
<text x="364.1" y="124.6">R36</text>
<text x="364.1" y="121.1">R37</text>
<text x="75.8" y="128.1">R15</text>
<text x="136.5" y="128.2">R16</text>
<text x="45.9" y="160">C12</text>
<text x="103" y="159.9">C14</text>
<text x="112.8" y="159.9">R12</text>
<text x="170" y="160">R14</text>
<text x="276.8" y="159.9">C32</text>
<text x="334.1" y="159.9">C34</text>
<text x="345.6" y="159.9">R32</text>
<text x="402.9" y="159.9">R34</text>
<text x="45.8" y="163.4">R11</text>
<text x="45.8" y="167">R13</text>
<text x="103" y="167">R12</text>
<text x="103" y="163.4">C15</text>
<text x="113" y="167">C13</text>
<text x="113.1" y="163.4">C11</text>
<text x="170" y="163.5">R15</text>
<text x="170" y="167">C12</text>
<text x="276.8" y="166.9">R33</text>
<text x="276.8" y="163.4">R31</text>
<text x="334.1" y="163.5">C35</text>
<text x="334.1" y="167">R32</text>
<text x="345.6" y="167">C33</text>
<text x="345.6" y="163.4">C31</text>
<text x="402.9" y="163.4">R35</text>
<text x="402.9" y="167">C32</text>
<text x="45.8" y="170.5">R14</text>
<text x="103" y="170.5">R15</text>
<text x="113" y="170.5">C14</text>
<text x="170" y="170.5">C15</text>
<text x="276.8" y="174">C31</text>
<text x="276.8" y="170.5">R34</text>
<text x="334.1" y="170.5">R35</text>
<text x="345.6" y="170.5">C34</text>
<text x="402.9" y="170.5">C35</text>
<text x="46.1" y="174">C11</text>
<text x="103" y="174.1">R16</text>
<text x="103" y="177.6">R17</text>
<text x="112.8" y="174">R11</text>
<text x="170" y="174">C16</text>
<text x="170" y="177.5">C17</text>
<text x="334.1" y="174.1">R36</text>
<text x="334.1" y="177.6">R37</text>
<text x="345.6" y="174">R31</text>
<text x="402.9" y="174">C36</text>
<text x="402.9" y="177.5">C37</text>
<text x="452.5" y="175.8">SDA_D</text>
<text x="453.2" y="179.3">SCL_D</text>
<text x="519.3" y="175.7">C41</text>
<text x="519.3" y="179.2">C42</text>
<text x="45.9" y="181.2">C16</text>
<text x="103" y="181.1">C13</text>
<text x="113" y="181.1">R16</text>
<text x="170" y="181">R13</text>
<text x="276.8" y="181.1">C36</text>
<text x="334.1" y="181.1">C33</text>
<text x="345.6" y="181.1">R36</text>
<text x="402.9" y="181.1">R33</text>
<text x="452.7" y="182.8">SDB_D</text>
<text x="519.3" y="182.9">C43</text>
<text x="519.3" y="186.5">C44</text>
<text x="320.5" y="196.7" transform="rotate(-90 320.5 196.7)">C37</text>
<text x="341.7" y="196.7" transform="rotate(-90 341.7 196.7)">C38</text>
<text x="363" y="196.7" transform="rotate(-90 363 196.7)">C39</text>
<text x="452.5" y="193.4">SDA_D</text>
<text x="458.5" y="197">R41</text>
<text x="519.3" y="193.5">C45</text>
<text x="519.3" y="196.9">C46</text>
<text x="458.7" y="200.3">R42</text>
<text x="519.3" y="200.5">C47</text>
<text x="458.5" y="204">R43</text>
<text x="458.5" y="207.5">R44</text>
<text x="458.7" y="214.4">R45</text>
<text x="519.3" y="214.5">R46</text>
<text x="519.3" y="211.2">R47</text>
<text x="294.5" y="219.9">R37</text>
<text x="428.5" y="249.9">C42</text>
<text x="485.8" y="250">C44</text>
<text x="497.3" y="249.9">R42</text>
<text x="554.6" y="249.9">R44</text>
<text x="191.4" y="255.1">SDA_D</text>
<text x="258.2" y="255.1">C21</text>
<text x="428.5" y="253.4">R41</text>
<text x="428.5" y="256.9">R43</text>
<text x="485.8" y="257">R42</text>
<text x="485.8" y="253.5">C45</text>
<text x="497.3" y="253.4">C41</text>
<text x="497.3" y="256.9">C43</text>
<text x="554.6" y="256.9">C42</text>
<text x="554.6" y="253.4">R45</text>
<text x="191.7" y="262.2">SDB_D</text>
<text x="192.1" y="258.7">SCL_D</text>
<text x="258.2" y="262.2">C23</text>
<text x="258.2" y="258.7">C22</text>
<text x="428.5" y="260.5">R44</text>
<text x="428.5" y="264">C41</text>
<text x="485.8" y="260.5">R45</text>
<text x="497.3" y="260.4">C44</text>
<text x="497.3" y="264">R41</text>
<text x="554.6" y="264">C46</text>
<text x="554.6" y="260.4">C45</text>
<text x="258.2" y="265.7">C24</text>
<text x="485.8" y="267.6">R47</text>
<text x="485.8" y="264.1">R46</text>
<text x="554.6" y="267.5">C47</text>
<text x="53.6" y="271.1">SDA_D</text>
<text x="258.2" y="272.8">C25</text>
<text x="428.5" y="271">C46</text>
<text x="485.8" y="271.1">C43</text>
<text x="497.3" y="271">R46</text>
<text x="554.6" y="271">R43</text>
<text x="53.6" y="276.4">SCL_D</text>
<text x="197.5" y="276.3">R21</text>
<text x="197.5" y="279.8">R22</text>
<text x="258.2" y="279.8">C27</text>
<text x="258.2" y="276.3">C26</text>
<text x="197.5" y="283.4">R23</text>
<text x="197.5" y="286.9">R24</text>
<text x="197.5" y="294">R25</text>
<text x="258.2" y="294">R26</text>
<text x="258.2" y="290.4">R27</text>
<text x="172.8" y="327.5">C22</text>
<text x="230" y="327.6">C24</text>
<text x="241.6" y="327.5">R22</text>
<text x="298.8" y="327.6">R24</text>
<text x="172.8" y="331">R21</text>
<text x="172.8" y="334.5">R23</text>
<text x="230" y="334.6">R22</text>
<text x="230" y="331.1">C25</text>
<text x="241.6" y="331">C21</text>
<text x="241.6" y="334.5">C23</text>
<text x="298.5" y="334.6">C22</text>
<text x="298.8" y="331.1">R25</text>
<text x="172.8" y="338">R24</text>
<text x="172.8" y="341.6">C21</text>
<text x="230" y="341.7">R26</text>
<text x="230" y="338.2">R25</text>
<text x="241.6" y="338">C24</text>
<text x="241.6" y="341.6">R21</text>
<text x="298.8" y="341.7">C26</text>
<text x="298.8" y="338.2">C25</text>
<text x="230" y="345.2">R27</text>
<text x="298.8" y="345.2">C27</text>
<text x="172.8" y="348.6">C26</text>
<text x="230" y="348.7">C23</text>
<text x="241.6" y="348.6">R26</text>
<text x="298.8" y="348.7">R23</text>
<text x="250" y="362.5" transform="rotate(-90 250 362.5)">R27</text>
<text x="45.3" y="390" transform="rotate(-90 45.3 390)">SDB_D</text>
<text x="250" y="398.5" transform="rotate(-90 250 398.5)">C27</text>
</g>
<g font-size="3.9">
<text x="420.9" y="382">TITLE:</text>
<text x="549.5" y="386.6">REV:</text>
<text x="457.8" y="396.2">Company:</text>
<text x="549.1" y="396.8">Sheet: 2/2</text>
<text x="457.8" y="403.8">Date:</text>
<text x="506.8" y="403.9">Drawn By: Youssef Ibrahim</text>
</g>
<g font-size="3.2">
<text x="41.6" y="6.8">1</text>
<text x="110.8" y="6.8">2</text>
<text x="179.9" y="6.8">3</text>
<text x="249.1" y="6.8">4</text>
<text x="318.2" y="6.8">5</text>
<text x="387.3" y="6.8">6</text>
<text x="456.5" y="6.8">7</text>
<text x="525.6" y="6.8">8</text>
<text x="4.1" y="41.9">A</text>
<text x="576.3" y="41.9">A</text>
<text x="125.4" y="101.8">20</text>
<text x="344.2" y="100.1">GND</text>
<text x="353" y="98.3">20</text>
<text x="116.6" y="103.6">GND</text>
<text x="4.1" y="111">B</text>
<text x="576.3" y="111">B</text>
<text x="4.1" y="180.2">C</text>
<text x="576.3" y="180.2">C</text>
<text x="499.4" y="190">GND</text>
<text x="508.2" y="188.3">20</text>
<text x="4.1" y="249.3">D</text>
<text x="576.3" y="249.3">D</text>
<text x="238.4" y="269.4">GND</text>
<text x="247.1" y="267.7">20</text>
<text x="4.1" y="318.5">E</text>
<text x="576.3" y="318.5">E</text>
<text x="41.6" y="408.6">1</text>
<text x="110.8" y="408.6">2</text>
<text x="179.9" y="408.6">3</text>
<text x="249.1" y="408.6">4</text>
<text x="318.2" y="408.6">5</text>
<text x="387.3" y="408.6">6</text>
<text x="456.5" y="408.6">7</text>
<text x="525.6" y="408.6">8</text>
</g>
<g font-size="3.2" fill="#000080">
<text x="114.7" y="52.2">C11</text>
<text x="340.4" y="53.6">100nF</text>
<text x="340.4" y="50.4">C14</text>
<text x="114.7" y="55.4">100nF</text>
<text x="107.3" y="76.8">U3</text>
<text x="334.8" y="76.4">IS31FL3730-QFLS2-TR</text>
<text x="334.8" y="73.3">U5</text>
<text x="107.3" y="80">IS31FL3730-QFLS2-TR</text>
<text x="495.7" y="141.8">100nF</text>
<text x="495.7" y="138.6">C16</text>
<text x="74.6" y="150.2">SK1</text>
<text x="141.6" y="150.2">SK2</text>
<text x="305.6" y="150.2">SK5</text>
<text x="374.4" y="150.2">SK6</text>
<text x="490" y="166.4">IS31FL3730-QFLS2-TR</text>
<text x="490" y="163.2">U6</text>
<text x="326.7" y="212.7">LED1</text>
<text x="347.8" y="212.7">LED2</text>
<text x="369" y="212.7">LED3</text>
<text x="229" y="245.8">IS31FL3730-QFLS2-TR</text>
<text x="229" y="242.6">U4</text>
<text x="457.3" y="240.1">SK7</text>
<text x="526.1" y="240.1">SK8</text>
<text x="169.3" y="269.2">C12</text>
<text x="30.5" y="270.9">TP9</text>
<text x="169.3" y="272.3">100nF</text>
<text x="30.5" y="276.2">TP10</text>
<text x="30.5" y="293.8">TP7</text>
<text x="30.5" y="304.4">TP8</text>
<text x="201.6" y="317.7">SK3</text>
<text x="270.4" y="317.7">SK4</text>
<text x="46.2" y="364.1">10k</text>
<text x="46.2" y="360.8">R13</text>
<text x="256.1" y="378.5">LED4</text>
</g>
<g font-size="3.2" fill="#00f">
<text x="347.5" y="82.4">EP</text>
<text x="353" y="80.7">25</text>
<text x="91.3" y="87.7">1</text>
<text x="94.8" y="89.5">SDA</text>
<text x="119.7" y="89.5">C1</text>
<text x="120" y="86">EP</text>
<text x="125.4" y="87.7">24</text>
<text x="125.4" y="84.2">25</text>
<text x="318.8" y="84.2">1</text>
<text x="318.8" y="87.7">2</text>
<text x="322.3" y="86">SDA</text>
<text x="322.3" y="89.5">SCL</text>
<text x="347.2" y="89.5">C2</text>
<text x="347.2" y="86">C1</text>
<text x="353" y="87.7">23</text>
<text x="353" y="84.2">24</text>
<text x="91.3" y="91.3">2</text>
<text x="91.3" y="94.8">3</text>
<text x="94.8" y="93">SCL</text>
<text x="119.7" y="93">C2</text>
<text x="125.4" y="94.8">22</text>
<text x="125.4" y="91.3">23</text>
<text x="318.8" y="91.3">3</text>
<text x="318.8" y="94.8">4</text>
<text x="322.3" y="93">SDB</text>
<text x="347.2" y="93">C3</text>
<text x="353" y="94.8">21</text>
<text x="353" y="91.3">22</text>
<text x="91.3" y="98.3">4</text>
<text x="91.3" y="101.8">5</text>
<text x="94.8" y="96.6">SDB</text>
<text x="94.8" y="100.1">IN</text>
<text x="119.7" y="100.1">C4</text>
<text x="119.7" y="96.6">C3</text>
<text x="125.4" y="98.3">21</text>
<text x="318.8" y="98.3">5</text>
<text x="318.8" y="101.8">6</text>
<text x="322.3" y="96.6">IN</text>
<text x="322.3" y="100.1">C_FILT</text>
<text x="347.2" y="96.6">C4</text>
<text x="353" y="101.8">19</text>
<text x="91.3" y="105.4">6</text>
<text x="94.8" y="103.6">C_FILT</text>
<text x="94.8" y="107.1">AD</text>
<text x="119.7" y="107.1">C5</text>
<text x="125.4" y="105.4">19</text>
<text x="318.8" y="105.4">7</text>
<text x="322.3" y="103.6">AD</text>
<text x="322.3" y="107.1">R1</text>
<text x="347.2" y="107.1">C6</text>
<text x="347.2" y="103.6">C5</text>
<text x="353" y="105.4">18</text>
<text x="91.3" y="108.9">7</text>
<text x="91.3" y="112.4">8</text>
<text x="94.8" y="110.7">R1</text>
<text x="119.7" y="110.7">C6</text>
<text x="125.4" y="112.4">17</text>
<text x="125.4" y="108.9">18</text>
<text x="318.8" y="108.9">8</text>
<text x="318.8" y="112.4">9</text>
<text x="322.3" y="110.7">R2</text>
<text x="347.2" y="110.7">C7</text>
<text x="353" y="112.4">16</text>
<text x="353" y="108.9">17</text>
<text x="89.3" y="119.5">10</text>
<text x="91.3" y="116">9</text>
<text x="94.8" y="114.2">R2</text>
<text x="94.8" y="117.7">R3</text>
<text x="119.7" y="117.7">C8</text>
<text x="119.7" y="114.2">C7</text>
<text x="125.4" y="119.5">15</text>
<text x="125.4" y="116">16</text>
<text x="316.8" y="116">10</text>
<text x="322.3" y="114.2">R3</text>
<text x="322.3" y="117.7">R4</text>
<text x="341.6" y="117.7">R8/C9</text>
<text x="347.2" y="114.2">C8</text>
<text x="353" y="119.5">14</text>
<text x="353" y="116">15</text>
<text x="94.8" y="121.2">R4</text>
<text x="112" y="124.8">R7/C10</text>
<text x="114" y="121.2">R8/C9</text>
<text x="125.4" y="123">14</text>
<text x="316.8" y="123">12</text>
<text x="322.3" y="124.8">R5</text>
<text x="339.6" y="124.8">R6/C11</text>
<text x="339.6" y="121.2">R7/C10</text>
<text x="353" y="123">13</text>
<text x="89.3" y="126.5">12</text>
<text x="94.8" y="128.3">R5</text>
<text x="112" y="128.3">R6/C11</text>
<text x="125.4" y="126.5">13</text>
<text x="61.3" y="158.3">1</text>
<text x="61.3" y="161.8">2</text>
<text x="64.8" y="160.1">PIN1</text>
<text x="80.8" y="160.1">PIN14</text>
<text x="91.9" y="161.8">13</text>
<text x="91.9" y="158.3">14</text>
<text x="128.3" y="158.3">1</text>
<text x="128.3" y="161.8">2</text>
<text x="131.8" y="160.1">PIN1</text>
<text x="147.8" y="160.1">PIN14</text>
<text x="158.9" y="161.8">13</text>
<text x="158.9" y="158.3">14</text>
<text x="292.4" y="158.3">1</text>
<text x="292.4" y="161.8">2</text>
<text x="295.9" y="160.1">PIN1</text>
<text x="311.8" y="160.1">PIN14</text>
<text x="323" y="161.8">13</text>
<text x="323" y="158.3">14</text>
<text x="361.2" y="158.3">1</text>
<text x="361.2" y="161.8">2</text>
<text x="364.7" y="160.1">PIN1</text>
<text x="380.6" y="160.1">PIN14</text>
<text x="391.8" y="161.8">13</text>
<text x="391.8" y="158.3">14</text>
<text x="61.3" y="165.3">3</text>
<text x="64.8" y="163.6">PIN2</text>
<text x="64.8" y="167.1">PIN3</text>
<text x="80.8" y="167.1">PIN12</text>
<text x="80.8" y="163.6">PIN13</text>
<text x="91.9" y="165.3">12</text>
<text x="128.3" y="165.3">3</text>
<text x="131.8" y="163.6">PIN2</text>
<text x="131.8" y="167.1">PIN3</text>
<text x="147.8" y="167.1">PIN12</text>
<text x="147.8" y="163.6">PIN13</text>
<text x="158.9" y="165.3">12</text>
<text x="292.4" y="165.3">3</text>
<text x="295.9" y="163.6">PIN2</text>
<text x="295.9" y="167.1">PIN3</text>
<text x="311.8" y="167.1">PIN12</text>
<text x="311.8" y="163.6">PIN13</text>
<text x="323" y="165.3">12</text>
<text x="361.2" y="165.3">3</text>
<text x="364.7" y="163.6">PIN2</text>
<text x="364.7" y="167.1">PIN3</text>
<text x="380.6" y="167.1">PIN12</text>
<text x="380.6" y="163.6">PIN13</text>
<text x="391.8" y="165.3">12</text>
<text x="61.3" y="168.9">4</text>
<text x="61.3" y="172.4">5</text>
<text x="64.8" y="170.6">PIN4</text>
<text x="80.8" y="170.6">PIN11</text>
<text x="91.9" y="172.4">10</text>
<text x="91.9" y="168.9">11</text>
<text x="128.3" y="168.9">4</text>
<text x="128.3" y="172.4">5</text>
<text x="131.8" y="170.6">PIN4</text>
<text x="147.8" y="170.6">PIN11</text>
<text x="158.9" y="172.4">10</text>
<text x="158.9" y="168.9">11</text>
<text x="292.4" y="168.9">4</text>
<text x="292.4" y="172.4">5</text>
<text x="295.9" y="170.6">PIN4</text>
<text x="311.8" y="170.6">PIN11</text>
<text x="323" y="172.4">10</text>
<text x="323" y="168.9">11</text>
<text x="361.2" y="168.9">4</text>
<text x="361.2" y="172.4">5</text>
<text x="364.7" y="170.6">PIN4</text>
<text x="380.6" y="170.6">PIN11</text>
<text x="391.8" y="172.4">10</text>
<text x="391.8" y="168.9">11</text>
<text x="502.8" y="172.4">EP</text>
<text x="508.2" y="170.6">25</text>
<text x="61.3" y="175.9">6</text>
<text x="61.3" y="179.5">7</text>
<text x="64.8" y="174.2">PIN5</text>
<text x="64.8" y="177.7">PIN6</text>
<text x="80.8" y="174.2">PIN10</text>
<text x="82.8" y="177.7">PIN9</text>
<text x="91.9" y="179.5">8</text>
<text x="91.9" y="175.9">9</text>
<text x="128.3" y="175.9">6</text>
<text x="128.3" y="179.5">7</text>
<text x="131.8" y="174.2">PIN5</text>
<text x="131.8" y="177.7">PIN6</text>
<text x="147.8" y="174.2">PIN10</text>
<text x="149.8" y="177.7">PIN9</text>
<text x="158.9" y="179.5">8</text>
<text x="158.9" y="175.9">9</text>
<text x="292.4" y="175.9">6</text>
<text x="292.4" y="179.5">7</text>
<text x="295.9" y="174.2">PIN5</text>
<text x="295.9" y="177.7">PIN6</text>
<text x="311.8" y="174.2">PIN10</text>
<text x="313.8" y="177.7">PIN9</text>
<text x="323" y="179.5">8</text>
<text x="323" y="175.9">9</text>
<text x="361.2" y="175.9">6</text>
<text x="361.2" y="179.5">7</text>
<text x="364.7" y="174.2">PIN5</text>
<text x="364.7" y="177.7">PIN6</text>
<text x="380.6" y="174.2">PIN10</text>
<text x="382.6" y="177.7">PIN9</text>
<text x="391.8" y="179.5">8</text>
<text x="391.8" y="175.9">9</text>
<text x="474.1" y="174.2">1</text>
<text x="474.1" y="177.7">2</text>
<text x="477.6" y="175.9">SDA</text>
<text x="477.6" y="179.5">SCL</text>
<text x="502.5" y="179.5">C2</text>
<text x="502.5" y="175.9">C1</text>
<text x="508.2" y="177.7">23</text>
<text x="508.2" y="174.2">24</text>
<text x="64.8" y="181.2">PIN7</text>
<text x="82.8" y="181.2">PIN8</text>
<text x="131.8" y="181.2">PIN7</text>
<text x="149.8" y="181.2">PIN8</text>
<text x="295.9" y="181.2">PIN7</text>
<text x="313.8" y="181.2">PIN8</text>
<text x="364.7" y="181.2">PIN7</text>
<text x="382.6" y="181.2">PIN8</text>
<text x="474.1" y="181.2">3</text>
<text x="474.1" y="184.7">4</text>
<text x="477.6" y="183">SDB</text>
<text x="502.5" y="183">C3</text>
<text x="508.2" y="184.7">21</text>
<text x="508.2" y="181.2">22</text>
<text x="474.1" y="188.3">5</text>
<text x="474.1" y="191.8">6</text>
<text x="477.6" y="186.5">IN</text>
<text x="477.6" y="190">C_FILT</text>
<text x="502.5" y="186.5">C4</text>
<text x="508.2" y="191.8">19</text>
<text x="474.1" y="195.3">7</text>
<text x="477.6" y="193.6">AD</text>
<text x="477.6" y="197.1">R1</text>
<text x="502.5" y="197.1">C6</text>
<text x="502.5" y="193.6">C5</text>
<text x="508.2" y="195.3">18</text>
<text x="474.1" y="198.9">8</text>
<text x="474.1" y="202.4">9</text>
<text x="477.6" y="200.6">R2</text>
<text x="502.5" y="200.6">C7</text>
<text x="508.2" y="202.4">16</text>
<text x="508.2" y="198.9">17</text>
<text x="472" y="205.9">10</text>
<text x="477.6" y="204.2">R3</text>
<text x="477.6" y="207.7">R4</text>
<text x="496.8" y="207.7">R8/C9</text>
<text x="502.5" y="204.2">C8</text>
<text x="508.2" y="209.4">14</text>
<text x="508.2" y="205.9">15</text>
<text x="472" y="213">12</text>
<text x="477.6" y="214.7">R5</text>
<text x="494.8" y="214.7">R6/C11</text>
<text x="494.8" y="211.2">R7/C10</text>
<text x="508.2" y="213">13</text>
<text x="241.7" y="251.8">EP</text>
<text x="247.1" y="250">25</text>
<text x="444.1" y="248.2">1</text>
<text x="444.1" y="251.8">2</text>
<text x="447.6" y="250">PIN1</text>
<text x="463.5" y="250">PIN14</text>
<text x="474.7" y="251.8">13</text>
<text x="474.7" y="248.2">14</text>
<text x="512.9" y="248.2">1</text>
<text x="512.9" y="251.8">2</text>
<text x="516.4" y="250">PIN1</text>
<text x="532.3" y="250">PIN14</text>
<text x="543.5" y="251.8">13</text>
<text x="543.5" y="248.2">14</text>
<text x="213" y="253.5">1</text>
<text x="213" y="257.1">2</text>
<text x="216.5" y="255.3">SDA</text>
<text x="241.4" y="255.3">C1</text>
<text x="247.1" y="257.1">23</text>
<text x="247.1" y="253.5">24</text>
<text x="444.1" y="255.3">3</text>
<text x="447.6" y="253.5">PIN2</text>
<text x="447.6" y="257.1">PIN3</text>
<text x="463.5" y="257.1">PIN12</text>
<text x="463.5" y="253.5">PIN13</text>
<text x="474.7" y="255.3">12</text>
<text x="512.9" y="255.3">3</text>
<text x="516.4" y="253.5">PIN2</text>
<text x="516.4" y="257.1">PIN3</text>
<text x="532.3" y="257.1">PIN12</text>
<text x="532.3" y="253.5">PIN13</text>
<text x="543.5" y="255.3">12</text>
<text x="213" y="260.6">3</text>
<text x="216.5" y="258.8">SCL</text>
<text x="216.5" y="262.4">SDB</text>
<text x="241.4" y="262.4">C3</text>
<text x="241.4" y="258.8">C2</text>
<text x="247.1" y="260.6">22</text>
<text x="444.1" y="258.8">4</text>
<text x="444.1" y="262.4">5</text>
<text x="447.6" y="260.6">PIN4</text>
<text x="463.5" y="260.6">PIN11</text>
<text x="474.7" y="262.4">10</text>
<text x="474.7" y="258.8">11</text>
<text x="512.9" y="258.8">4</text>
<text x="512.9" y="262.4">5</text>
<text x="516.4" y="260.6">PIN4</text>
<text x="532.3" y="260.6">PIN11</text>
<text x="543.5" y="262.4">10</text>
<text x="543.5" y="258.8">11</text>
<text x="213" y="264.1">4</text>
<text x="213" y="267.7">5</text>
<text x="216.5" y="265.9">IN</text>
<text x="216.5" y="269.4">C_FILT</text>
<text x="241.4" y="265.9">C4</text>
<text x="247.1" y="264.1">21</text>
<text x="444.1" y="265.9">6</text>
<text x="444.1" y="269.4">7</text>
<text x="447.6" y="264.1">PIN5</text>
<text x="447.6" y="267.7">PIN6</text>
<text x="463.5" y="264.1">PIN10</text>
<text x="465.5" y="267.7">PIN9</text>
<text x="474.7" y="269.4">8</text>
<text x="474.7" y="265.9">9</text>
<text x="512.9" y="265.9">6</text>
<text x="512.9" y="269.4">7</text>
<text x="516.4" y="264.1">PIN5</text>
<text x="516.4" y="267.7">PIN6</text>
<text x="532.3" y="264.1">PIN10</text>
<text x="534.3" y="267.7">PIN9</text>
<text x="543.5" y="269.4">8</text>
<text x="543.5" y="265.9">9</text>
<text x="213" y="271.2">6</text>
<text x="213" y="274.7">7</text>
<text x="216.5" y="272.9">AD</text>
<text x="241.4" y="272.9">C5</text>
<text x="247.1" y="274.7">18</text>
<text x="247.1" y="271.2">19</text>
<text x="447.6" y="271.2">PIN7</text>
<text x="465.5" y="271.2">PIN8</text>
<text x="516.4" y="271.2">PIN7</text>
<text x="534.3" y="271.2">PIN8</text>
<text x="213" y="278.2">8</text>
<text x="213" y="281.8">9</text>
<text x="216.5" y="276.5">R1</text>
<text x="216.5" y="280">R2</text>
<text x="241.4" y="280">C7</text>
<text x="241.4" y="276.5">C6</text>
<text x="247.1" y="281.8">16</text>
<text x="247.1" y="278.2">17</text>
<text x="211" y="285.3">10</text>
<text x="216.5" y="283.5">R3</text>
<text x="216.5" y="287.1">R4</text>
<text x="235.7" y="287.1">R8/C9</text>
<text x="241.4" y="283.5">C8</text>
<text x="247.1" y="285.3">15</text>
<text x="211" y="292.3">12</text>
<text x="233.7" y="290.6">R7/C10</text>
<text x="247.1" y="292.3">13</text>
<text x="247.1" y="288.8">14</text>
<text x="216.5" y="294.1">R5</text>
<text x="233.7" y="294.1">R6/C11</text>
<text x="188.3" y="325.9">1</text>
<text x="188.3" y="329.4">2</text>
<text x="191.8" y="327.6">PIN1</text>
<text x="207.8" y="327.6">PIN14</text>
<text x="218.9" y="329.4">13</text>
<text x="218.9" y="325.9">14</text>
<text x="257.1" y="325.9">1</text>
<text x="257.1" y="329.4">2</text>
<text x="260.6" y="327.6">PIN1</text>
<text x="276.6" y="327.6">PIN14</text>
<text x="287.7" y="329.4">13</text>
<text x="287.7" y="325.9">14</text>
<text x="188.3" y="332.9">3</text>
<text x="191.8" y="331.2">PIN2</text>
<text x="191.8" y="334.7">PIN3</text>
<text x="207.8" y="334.7">PIN12</text>
<text x="207.8" y="331.2">PIN13</text>
<text x="218.9" y="332.9">12</text>
<text x="257.1" y="332.9">3</text>
<text x="260.6" y="331.2">PIN2</text>
<text x="260.6" y="334.7">PIN3</text>
<text x="276.6" y="334.7">PIN12</text>
<text x="276.6" y="331.2">PIN13</text>
<text x="287.7" y="332.9">12</text>
<text x="188.3" y="336.4">4</text>
<text x="188.3" y="340">5</text>
<text x="191.8" y="338.2">PIN4</text>
<text x="191.8" y="341.7">PIN5</text>
<text x="207.8" y="341.7">PIN10</text>
<text x="207.8" y="338.2">PIN11</text>
<text x="218.9" y="340">10</text>
<text x="218.9" y="336.4">11</text>
<text x="257.1" y="336.4">4</text>
<text x="257.1" y="340">5</text>
<text x="260.6" y="338.2">PIN4</text>
<text x="260.6" y="341.7">PIN5</text>
<text x="276.6" y="341.7">PIN10</text>
<text x="276.6" y="338.2">PIN11</text>
<text x="287.7" y="340">10</text>
<text x="287.7" y="336.4">11</text>
<text x="188.3" y="343.5">6</text>
<text x="188.3" y="347">7</text>
<text x="191.8" y="345.3">PIN6</text>
<text x="209.8" y="345.3">PIN9</text>
<text x="218.9" y="347">8</text>
<text x="218.9" y="343.5">9</text>
<text x="257.1" y="343.5">6</text>
<text x="257.1" y="347">7</text>
<text x="260.6" y="345.3">PIN6</text>
<text x="278.6" y="345.3">PIN9</text>
<text x="287.7" y="347">8</text>
<text x="287.7" y="343.5">9</text>
<text x="191.8" y="348.8">PIN7</text>
<text x="209.8" y="348.8">PIN8</text>
<text x="260.6" y="348.8">PIN7</text>
<text x="278.6" y="348.8">PIN8</text>
</g>
<g font-size="3.2" fill="#f00">
<text x="316.8" y="119.5">11</text>
<text x="89.3" y="123">11</text>
<text x="94.8" y="124.8">VDD</text>
<text x="322.3" y="121.2">VDD</text>
<text x="472" y="209.4">11</text>
<text x="477.6" y="211.2">VDD</text>
<text x="211" y="288.8">11</text>
<text x="216.5" y="290.6">VDD</text>
</g>
<g font-size="3.2" fill="#900">
<text x="65.3" y="188.6">LTP-305G</text>
<text x="65.3" y="191.8">Socket</text>
<text x="132.3" y="188.6">LTP-305G</text>
<text x="132.3" y="191.8">Socket</text>
<text x="296.3" y="188.6">LTP-305G</text>
<text x="296.3" y="191.8">Socket</text>
<text x="366.9" y="188.6">LTP-305G</text>
<text x="366.9" y="191.8">Socket</text>
<text x="326.3" y="229.2">DEC, HEX and BIN</text>
<text x="326.3" y="232.4">Indicator LEDs</text>
<text x="448" y="278.6">LTP-305G</text>
<text x="448" y="281.8">Socket</text>
<text x="516.8" y="278.6">LTP-305G</text>
<text x="516.8" y="281.8">Socket</text>
<text x="192.3" y="356.2">LTP-305G</text>
<text x="192.3" y="359.4">Socket</text>
<text x="261.1" y="356.2">LTP-305G</text>
<text x="261.1" y="359.4">Socket</text>
<text x="213.4" y="379.1">Shift indicator LED</text>
</g>
</svg>
